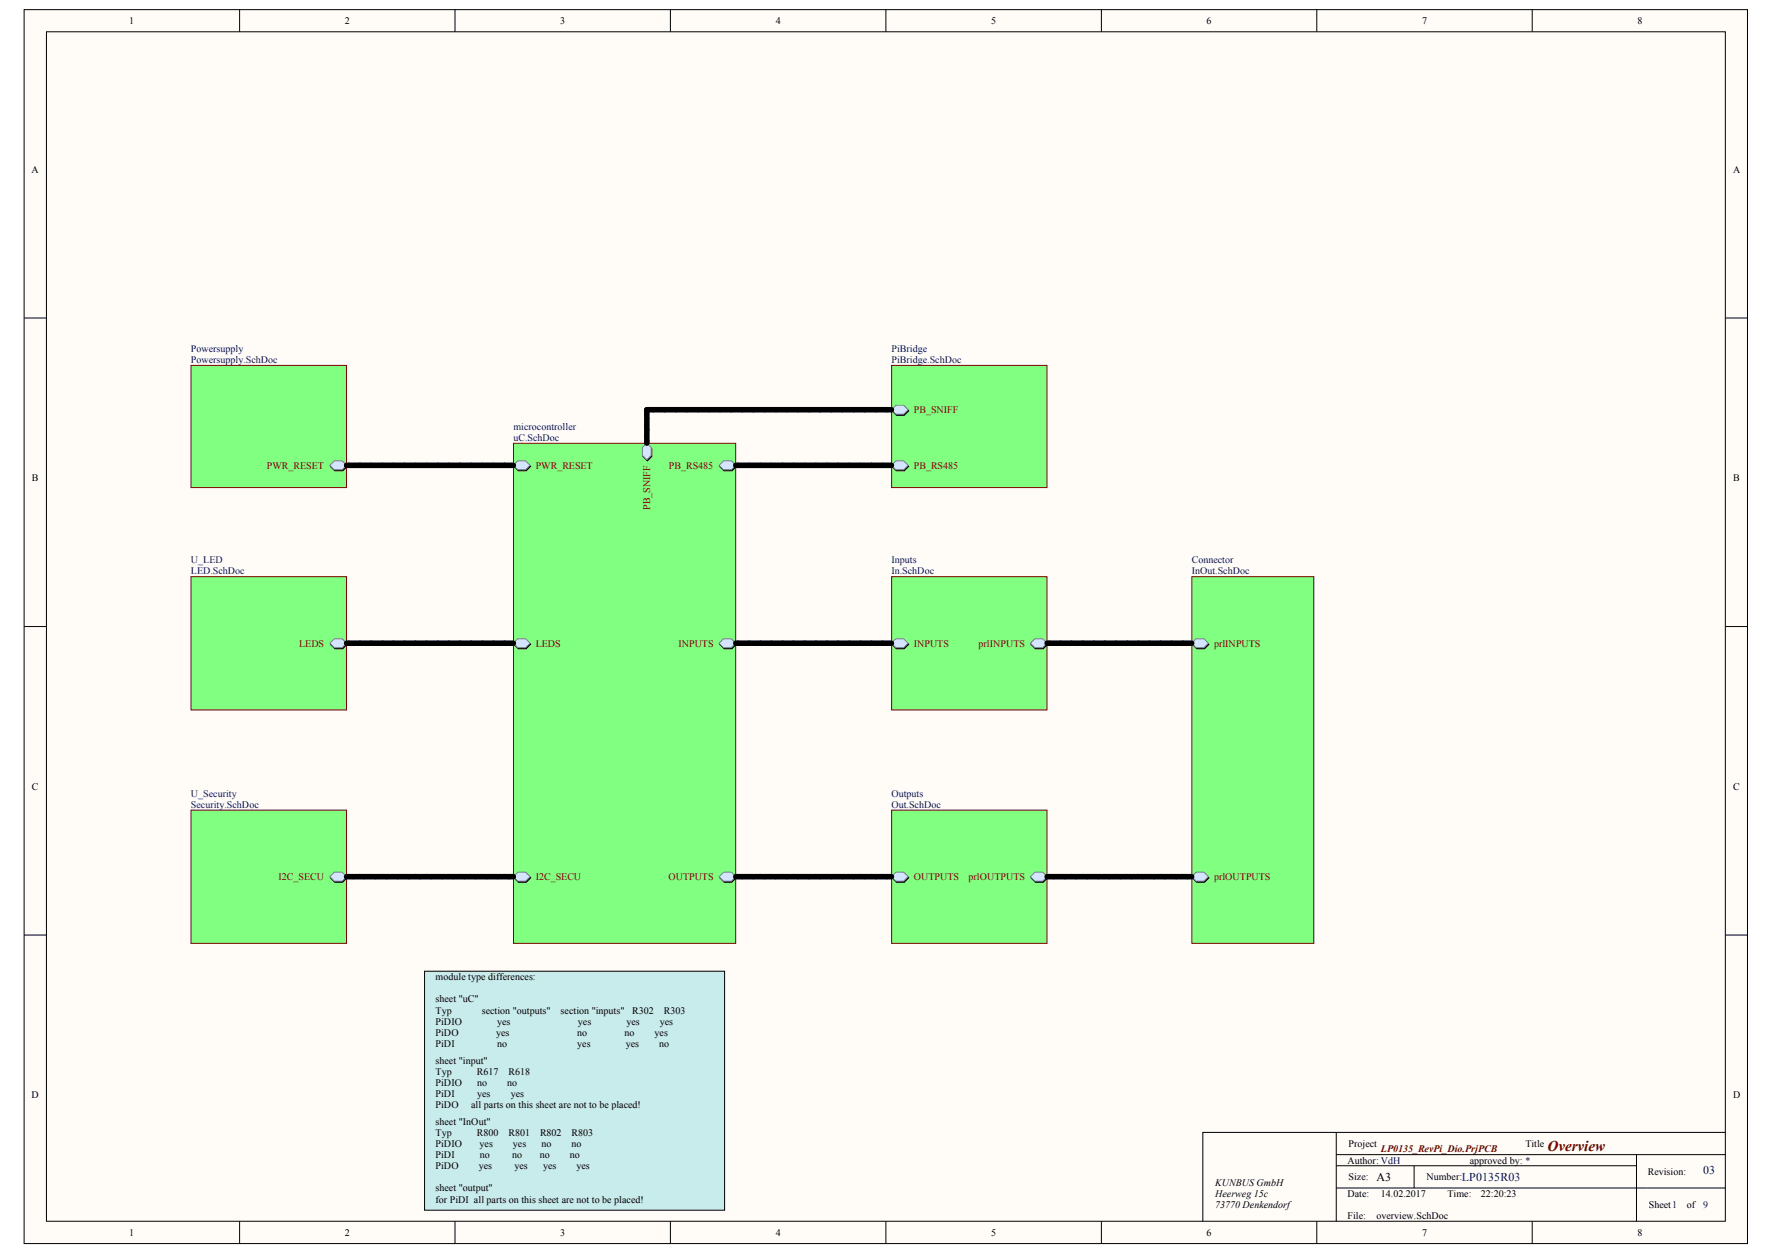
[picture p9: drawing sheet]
<svg xmlns="http://www.w3.org/2000/svg" width="420mm" height="297mm" viewBox="0 0 420 297" stroke-linecap="round" stroke-linejoin="round" font-family="sans-serif">
<path d="M5.8 2.3h408.4v292.5h-408.4z" fill="#fffcf8"/>
<path d="M5.7 2.3h408.5v292.5h-408.5z" fill="none" stroke="#000" stroke-width=".24"/>
<path d="M11 7.6h397.9v281.9h-397.9z" fill="#fffcf8"/>
<g fill="none" stroke="#000" stroke-width=".24">
<path d="M11 7.5h397.9v282h-397.9zM56.8 2.3v5.2M107.8 2.3v5.2M158.9 2.3v5.2M210 2.3v5.2M261.1 2.3v5.2M312.1 2.3v5.2M363.2 2.3v5.2M5.7 75.4h5.3M409 75.4h5.2M5.7 148.5h5.3M409 148.5h5.2"/>
<path d="M5.7 221.6h5.3M409 221.6h5.2M316.7 268.4v21.1M316.7 273.7h92.3M316.7 276.3h71.2M335.2 276.3v5.3M387.9 273.7v15.8M409 268.4h-123.9v21.1M56.8 289.5v5.3M107.8 289.5v5.3M158.9 289.5v5.3M210 289.5v5.3"/>
<path d="M261.1 289.5v5.3M312.1 289.5v5.3M316.7 281.6h92.3M363.2 289.5v5.3"/>
</g>
<path d="M45.3 86.7h36.8v28.9h-36.8z" fill="#80ff80"/>
<path d="M45.3 86.6h36.8v29h-36.8z" fill="none" stroke="#800000" stroke-width=".24"/>
<path d="M78.3 110.6l1.1-1.1h1.8l1.1 1.1-1.1 1h-1.8z" fill-rule="evenodd" fill="#000" stroke="#000" stroke-width=".24"/>
<path d="M79.2 109.2h1.9l1 1.1-1 1.1h-1.9l-1-1.1z" fill-rule="evenodd" fill="#d5e4ff" stroke="#71809b" stroke-width=".24"/>
<path d="M121.8 105.1h52.6v118.5h-52.6z" fill="#80ff80"/>
<path d="M121.7 105.1h52.7v118.5h-52.7z" fill="none" stroke="#800000" stroke-width=".24"/>
<path d="M121.8 110.6l1.1-1.1h1.8l1.1 1.1-1.1 1h-1.8z" fill-rule="evenodd" fill="#000" stroke="#000" stroke-width=".24"/>
<path d="M121.7 110.3l1-1.1h1.9l1 1.1-1 1.1h-1.9z" fill-rule="evenodd" fill="#d5e4ff" stroke="#71809b" stroke-width=".24"/>
<path d="M121.8 152.7l1.1-1h1.8l1.1 1-1.1 1.1h-1.8z" fill-rule="evenodd" fill="#000" stroke="#000" stroke-width=".24"/>
<path d="M121.7 152.5l1-1.1h1.9l1 1.1-1 1h-1.9z" fill-rule="evenodd" fill="#d5e4ff" stroke="#71809b" stroke-width=".24"/>
<path d="M170.6 152.7l1-1h1.9l1 1-1 1.1h-1.9z" fill-rule="evenodd" fill="#000" stroke="#000" stroke-width=".24"/>
<path d="M170.4 152.5l1.1-1.1h1.8l1.1 1.1-1.1 1h-1.8z" fill-rule="evenodd" fill="#d5e4ff" stroke="#71809b" stroke-width=".24"/>
<path d="M171.6 207h1.9l1 1.1-1 1h-1.9l-1-1z" fill-rule="evenodd" fill="#000" stroke="#000" stroke-width=".24"/>
<path d="M170.4 207.8l1.1-1.1h1.8l1.1 1.1-1.1 1.1h-1.8z" fill-rule="evenodd" fill="#d5e4ff" stroke="#71809b" stroke-width=".24"/>
<path d="M170.6 110.6l1-1.1h1.9l1 1.1-1 1h-1.9z" fill-rule="evenodd" fill="#000" stroke="#000" stroke-width=".24"/>
<path d="M170.4 110.3l1.1-1.1h1.8l1.1 1.1-1.1 1.1h-1.8z" fill-rule="evenodd" fill="#d5e4ff" stroke="#71809b" stroke-width=".24"/>
<path d="M153.4 105.3l1.1 1v1.9l-1.1 1-1-1v-1.9z" fill-rule="evenodd" fill="#000" stroke="#000" stroke-width=".24"/>
<path d="M152.3 106.1l1-1.1 1.1 1.1v1.8l-1.1 1.1-1-1.1z" fill-rule="evenodd" fill="#d5e4ff" stroke="#71809b" stroke-width=".24"/>
<path d="M121.8 208.1l1.1-1.1h1.8l1.1 1.1-1.1 1h-1.8z" fill-rule="evenodd" fill="#000" stroke="#000" stroke-width=".24"/>
<path d="M121.7 207.8l1-1.1h1.9l1 1.1-1 1.1h-1.9z" fill-rule="evenodd" fill="#d5e4ff" stroke="#71809b" stroke-width=".24"/>
<path d="M282.5 136.7h28.9v86.9h-28.9z" fill="#80ff80"/>
<path d="M282.5 136.7h28.9v86.9h-28.9z" fill="none" stroke="#800000" stroke-width=".24"/>
<path d="M282.6 152.7l1-1h1.9l1 1-1 1.1h-1.9z" fill-rule="evenodd" fill="#000" stroke="#000" stroke-width=".24"/>
<path d="M282.5 152.5l1-1.1h1.9l1 1.1-1 1h-1.9z" fill-rule="evenodd" fill="#d5e4ff" stroke="#71809b" stroke-width=".24"/>
<path d="M282.6 208.1l1-1.1h1.9l1 1.1-1 1h-1.9z" fill-rule="evenodd" fill="#000" stroke="#000" stroke-width=".24"/>
<path d="M282.5 207.8l1-1.1h1.9l1 1.1-1 1.1h-1.9z" fill-rule="evenodd" fill="#d5e4ff" stroke="#71809b" stroke-width=".24"/>
<path d="M211.4 86.7h36.8v28.9h-36.8z" fill="#80ff80"/>
<path d="M211.3 86.6h36.9v29h-36.9z" fill="none" stroke="#800000" stroke-width=".24"/>
<path d="M211.4 110.6l1.1-1.1h1.8l1.1 1.1-1.1 1h-1.8z" fill-rule="evenodd" fill="#000" stroke="#000" stroke-width=".24"/>
<path d="M211.3 110.3l1-1.1h1.9l1 1.1-1 1.1h-1.9z" fill-rule="evenodd" fill="#d5e4ff" stroke="#71809b" stroke-width=".24"/>
<path d="M211.4 97.4l1.1-1.1h1.8l1.1 1.1-1.1 1h-1.8z" fill-rule="evenodd" fill="#000" stroke="#000" stroke-width=".24"/>
<path d="M211.3 97.1l1-1h1.9l1 1-1 1.1h-1.9z" fill-rule="evenodd" fill="#d5e4ff" stroke="#71809b" stroke-width=".24"/>
<path d="M211.4 136.7h36.8v31.6h-36.8z" fill="#80ff80"/>
<path d="M211.3 136.7h36.9v31.6h-36.9z" fill="none" stroke="#800000" stroke-width=".24"/>
<path d="M211.4 152.7l1.1-1h1.8l1.1 1-1.1 1.1h-1.8z" fill-rule="evenodd" fill="#000" stroke="#000" stroke-width=".24"/>
<path d="M211.3 152.5l1-1.1h1.9l1 1.1-1 1h-1.9z" fill-rule="evenodd" fill="#d5e4ff" stroke="#71809b" stroke-width=".24"/>
<path d="M244.4 152.7l1-1h1.9l1 1-1 1.1h-1.9z" fill-rule="evenodd" fill="#000" stroke="#000" stroke-width=".24"/>
<path d="M244.2 152.5l1.1-1.1h1.8l1.1 1.1-1.1 1h-1.8z" fill-rule="evenodd" fill="#d5e4ff" stroke="#71809b" stroke-width=".24"/>
<path d="M211.4 192.1h36.8v31.5h-36.8z" fill="#80ff80"/>
<path d="M211.3 192h36.9v31.6h-36.9z" fill="none" stroke="#800000" stroke-width=".24"/>
<path d="M211.4 208.1l1.1-1.1h1.8l1.1 1.1-1.1 1h-1.8z" fill-rule="evenodd" fill="#000" stroke="#000" stroke-width=".24"/>
<path d="M211.3 207.8l1-1.1h1.9l1 1.1-1 1.1h-1.9z" fill-rule="evenodd" fill="#d5e4ff" stroke="#71809b" stroke-width=".24"/>
<path d="M244.4 208.1l1-1.1h1.9l1 1.1-1 1h-1.9z" fill-rule="evenodd" fill="#000" stroke="#000" stroke-width=".24"/>
<path d="M244.2 207.8l1.1-1.1h1.8l1.1 1.1-1.1 1.1h-1.8z" fill-rule="evenodd" fill="#d5e4ff" stroke="#71809b" stroke-width=".24"/>
<path d="M45.3 136.7h36.8v31.6h-36.8z" fill="#80ff80"/>
<path d="M45.3 136.7h36.8v31.6h-36.8z" fill="none" stroke="#800000" stroke-width=".24"/>
<path d="M78.3 152.7l1.1-1h1.8l1.1 1-1.1 1.1h-1.8z" fill-rule="evenodd" fill="#000" stroke="#000" stroke-width=".24"/>
<path d="M79.2 151.4h1.9l1 1.1-1 1h-1.9l-1-1z" fill-rule="evenodd" fill="#d5e4ff" stroke="#71809b" stroke-width=".24"/>
<path d="M211.3 97.1h-58v7.9M82.1 110.3h39.6M174.4 110.3h36.9M82.1 152.5h39.6M174.4 152.5h36.9M248.2 152.5h34.3M174.4 207.8h36.9M248.2 207.8h34.3" fill="none" stroke="#000" stroke-width="1.3"/>
<g fill="none" stroke="#000" stroke-width=".4">
<path d="M152.9 98.2l.9 1M153.8 96.6l1.1 1M156.5 96.6l1 1M159.1 96.6l1.1 1M161.7 96.6l1.1 1M164.4 96.6l1 1M167 96.6l1.1 1M169.7 96.6l1 1M172.3 96.6l1 1M174.9 96.6l1.1 1M177.6 96.6l1 1M180.2 96.6l1 1"/>
<path d="M182.8 96.6l1.1 1M185.5 96.6l1 1M188.1 96.6l1.1 1M190.7 96.6l1.1 1M193.4 96.6l1 1M196 96.6l1.1 1M198.6 96.6l1.1 1M201.3 96.6l1 1M203.9 96.6l1.1 1M206.5 96.6l1.1 1M209.2 96.6l1 1M82.7 109.8l1 .9"/>
<path d="M85.3 109.8l1.1 .9M87.9 109.8l1.1 .9M90.6 109.8l1 .9M93.2 109.8l1.1 .9M95.9 109.8l1 .9M98.5 109.8l1 .9M101.1 109.8l1.1 .9M103.8 109.8l1 .9M106.4 109.8l1 .9M109 109.8l1.1 .9M111.7 109.8l1 .9M114.3 109.8l1.1 .9"/>
<path d="M116.9 109.8l1.1 .9M119.6 109.8l1 .9M152.9 103.4l.9 1.1M152.9 100.8l.9 1.1M174.9 109.8l1.1 .9M177.6 109.8l1 .9M180.2 109.8l1 .9M182.8 109.8l1.1 .9M185.5 109.8l1 .9M188.1 109.8l1.1 .9M190.7 109.8l1.1 .9M193.4 109.8l1 .9"/>
<path d="M196 109.8l1.1 .9M198.6 109.8l1.1 .9M201.3 109.8l1 .9M203.9 109.8l1.1 .9M206.5 109.8l1.1 .9M209.2 109.8l1 .9M82.7 152l1 .9M85.3 152l1.1 .9M87.9 152l1.1 .9M90.6 152l1 .9M93.2 152l1.1 .9M95.9 152l1 .9"/>
<path d="M98.5 152l1 .9M101.1 152l1.1 .9M103.8 152l1 .9M106.4 152l1 .9M109 152l1.1 .9M111.7 152l1 .9M114.3 152l1.1 .9M116.9 152l1.1 .9M119.6 152l1 .9M174.9 152l1.1 .9M177.6 152l1 .9M180.2 152l1 .9"/>
<path d="M182.8 152l1.1 .9M185.5 152l1 .9M188.1 152l1.1 .9M190.7 152l1.1 .9M193.4 152l1 .9M196 152l1.1 .9M198.6 152l1.1 .9M201.3 152l1 .9M203.9 152l1.1 .9M206.5 152l1.1 .9M209.2 152l1 .9M248.7 152l1.1 .9"/>
<path d="M251.4 152l1 .9M254 152l1 .9M256.6 152l1.1 .9M259.3 152l1 .9M261.9 152l1.1 .9M264.5 152l1.1 .9M267.2 152l1 .9M269.8 152l1.1 .9M272.4 152l1.1 .9M275.1 152l1 .9M277.7 152l1.1 .9M280.3 152l1.1 .9"/>
<path d="M174.9 207.3l1.1 1M177.6 207.3l1 1M180.2 207.3l1 1M182.8 207.3l1.1 1M185.5 207.3l1 1M188.1 207.3l1.1 1M190.7 207.3l1.1 1M193.4 207.3l1 1M196 207.3l1.1 1M198.6 207.3l1.1 1M201.3 207.3l1 1M203.9 207.3l1.1 1"/>
<path d="M206.5 207.3l1.1 1M209.2 207.3l1 1M248.7 207.3l1.1 1M251.4 207.3l1 1M254 207.3l1 1M256.6 207.3l1.1 1M259.3 207.3l1 1M261.9 207.3l1.1 1M264.5 207.3l1.1 1M267.2 207.3l1 1M269.8 207.3l1.1 1M272.4 207.3l1.1 1"/>
<path d="M275.1 207.3l1 1M277.7 207.3l1.1 1M280.3 207.3l1.1 1"/>
</g>
<path d="M211.3 97.1h-58v7.9M82.1 110.3h39.6M174.4 110.3h36.9M82.1 152.5h39.6M174.4 152.5h36.9M248.2 152.5h34.3M174.4 207.8h36.9M248.2 207.8h34.3" fill="none" stroke="#000" stroke-width=".26"/>
<path d="M45.3 192.1h36.8v31.5h-36.8z" fill="#80ff80"/>
<path d="M45.3 192h36.8v31.6h-36.8z" fill="none" stroke="#800000" stroke-width=".24"/>
<path d="M79.4 207h1.8l1.1 1.1-1.1 1h-1.8l-1.1-1z" fill-rule="evenodd" fill="#000" stroke="#000" stroke-width=".24"/>
<path d="M79.2 206.7h1.9l1 1.1-1 1.1h-1.9l-1-1.1z" fill-rule="evenodd" fill="#d5e4ff" stroke="#71809b" stroke-width=".24"/>
<path d="M82.1 207.8h39.6" fill="none" stroke="#000" stroke-width="1.3"/>
<g fill="none" stroke="#000" stroke-width=".4">
<path d="M82.7 207.3l1 1M85.3 207.3l1.1 1M87.9 207.3l1.1 1M90.6 207.3l1 1M93.2 207.3l1.1 1M95.9 207.3l1 1M98.5 207.3l1 1M101.1 207.3l1.1 1M103.8 207.3l1 1M106.4 207.3l1 1M109 207.3l1.1 1M111.7 207.3l1 1"/>
<path d="M114.3 207.3l1.1 1M116.9 207.3l1.1 1M119.6 207.3l1 1"/>
</g>
<path d="M82.1 207.8h39.6" fill="none" stroke="#000" stroke-width=".26"/>
<path d="M100.7 230.3h71v56.6h-71z" fill="#c8ebeb"/>
<path d="M100.6 230.2h71.1v56.7h-71.1z" fill="none" stroke="#000" stroke-width=".24"/>
<text font-size="3.6" fill="#800000" x="366.8" y="272.9">Overview</text>
<text font-size="2.8" x="326.2" y="279.9">A3</text>
<g font-size="2.8" fill="#000080">
<text x="346.5" y="279.9">LP0135R03</text>
<text x="403.7" y="278.3">03</text>
</g>
<g font-size="2.4">
<text x="30.7" y="5.7">1</text>
<text x="81.7" y="5.7">2</text>
<text x="132.8" y="5.7">3</text>
<text x="183.9" y="5.7">4</text>
<text x="234.9" y="5.7">5</text>
<text x="286" y="5.7">6</text>
<text x="337.1" y="5.7">7</text>
<text x="388.1" y="5.7">8</text>
<text x="7.5" y="40.9">A</text>
<text x="410.8" y="40.9">A</text>
<text x="7.6" y="114">B</text>
<text x="410.8" y="114">B</text>
<text x="7.6" y="187.2">C</text>
<text x="410.8" y="187.2">C</text>
<text x="103.3" y="232.3">module type differences:</text>
<text x="103.3" y="237.6">sheet &quot;uC&quot;</text>
<text x="103.3" y="240.2">Typ</text>
<text x="103.3" y="242.9">PiDIO</text>
<text x="103.3" y="245.5">PiDO</text>
<text x="114.2" y="240.2">section &quot;outputs&quot;</text>
<text x="117.6" y="245.5">yes</text>
<text x="117.8" y="242.9">yes</text>
<text x="132.9" y="240.2">section &quot;inputs&quot;</text>
<text x="136.8" y="245.5">no</text>
<text x="137" y="242.9">yes</text>
<text x="148" y="245.5">no</text>
<text x="148.5" y="242.9">yes</text>
<text x="149.8" y="240.2">R302</text>
<text x="155.2" y="245.5">yes</text>
<text x="156.4" y="242.9">yes</text>
<text x="157.3" y="240.2">R303</text>
<text x="103.3" y="248.1">PiDI</text>
<text x="117.8" y="248.1">no</text>
<text x="136.8" y="248.1">yes</text>
<text x="148.3" y="248.1">yes</text>
<text x="156.2" y="248.1">no</text>
<text x="103.3" y="252.1">sheet &quot;input&quot;</text>
<text x="103.3" y="254.7">Typ</text>
<text x="103.3" y="257.3">PiDIO</text>
<text x="113" y="254.7">R617</text>
<text x="113.1" y="257.3">no</text>
<text x="120.2" y="257.3">no</text>
<text x="120.5" y="254.7">R618</text>
<text x="7.5" y="260.3">D</text>
<text x="103.3" y="260">PiDI</text>
<text x="103.3" y="262.6">PiDO</text>
<text x="111.7" y="262.6">all parts on this sheet are not to be placed!</text>
<text x="113.1" y="260">yes</text>
<text x="121" y="260">yes</text>
<text x="410.8" y="260.3">D</text>
<text x="103.3" y="266.6">sheet &quot;InOut&quot;</text>
<text x="103.3" y="269.2">Typ</text>
<text x="113" y="269.2">R800</text>
<text x="120.5" y="269.2">R801</text>
<text x="128" y="269.2">R802</text>
<text x="135.5" y="269.2">R803</text>
<text x="103.3" y="271.9">PiDIO</text>
<text x="103.3" y="274.5">PiDI</text>
<text x="113.7" y="271.9">yes</text>
<text x="113.7" y="274.5">no</text>
<text x="121.4" y="274.5">no</text>
<text x="121.6" y="271.9">yes</text>
<text x="127.9" y="274.5">no</text>
<text x="128.3" y="271.9">no</text>
<text x="135" y="274.5">no</text>
<text x="135.4" y="271.9">no</text>
<text x="319.4" y="275.8">Author: VdH</text>
<text x="319.6" y="271.9">Project</text>
<text x="348.4" y="275.8">approved by: *</text>
<text x="361.6" y="271.9">Title</text>
<text x="103.3" y="277.1">PiDO</text>
<text x="113.5" y="277.1">yes</text>
<text x="122" y="277.1">yes</text>
<text x="128.7" y="277.1">yes</text>
<text x="136.6" y="277.1">yes</text>
<text x="288" y="281.1">KUNBUS GmbH</text>
<text x="319.6" y="279.7">Size:</text>
<text x="338.1" y="279.7">Number:</text>
<text x="390.6" y="278.4">Revision:</text>
<text x="103.3" y="282.4">sheet &quot;output&quot;</text>
<text x="103.3" y="285">for PiDI all parts on this sheet are not to be placed!</text>
<text x="288" y="286.3">73770 Denkendorf</text>
<text x="319.4" y="283.7">Date:</text>
<text x="327.3" y="283.7">14.02.2017</text>
<text x="343.1" y="283.7">Time:</text>
<text x="351" y="283.7">22:20:23</text>
<text x="390.8" y="286.3">Sheet1</text>
<text x="399.8" y="286.3">of</text>
<text x="30.7" y="292.9">1</text>
<text x="81.7" y="292.9">2</text>
<text x="132.8" y="292.9">3</text>
<text x="183.9" y="292.9">4</text>
<text x="234.9" y="292.9">5</text>
<text x="286" y="292.9">6</text>
<text x="319.4" y="289">File:</text>
<text x="326.2" y="289">overview.SchDoc</text>
<text x="337.1" y="292.9">7</text>
<text x="388.1" y="292.9">8</text>
</g>
<g font-size="2.4" fill="#000080">
<text x="45.3" y="83.4">Powersupply</text>
<text x="211.3" y="83.4">PiBridge</text>
<text x="45.3" y="86.1">Powersupply.SchDoc</text>
<text x="211.3" y="86.1">PiBridge.SchDoc</text>
<text x="121.7" y="101.9">microcontroller</text>
<text x="121.7" y="104.5">uC.SchDoc</text>
<text x="45.3" y="133.5">U_LED</text>
<text x="45.3" y="136.1">LED.SchDoc</text>
<text x="211.3" y="133.5">Inputs</text>
<text x="211.3" y="136.1">In.SchDoc</text>
<text x="282.5" y="133.5">Connector</text>
<text x="282.5" y="136.1">InOut.SchDoc</text>
<text x="45.3" y="188.8">U_Security</text>
<text x="45.3" y="191.5">Security.SchDoc</text>
<text x="211.3" y="188.8">Outputs</text>
<text x="211.3" y="191.5">Out.SchDoc</text>
<text x="403.7" y="286.3">9</text>
</g>
<g font-size="2.4" fill="#800000">
<text x="216.6" y="97.9">PB_SNIFF</text>
<text x="63.2" y="111.1">PWR_RESET</text>
<text x="127" y="111.1">PWR_RESET</text>
<text x="158.6" y="111.1">PB_RS485</text>
<text x="216.6" y="111.1">PB_RS485</text>
<text x="154.1" y="120.9" transform="rotate(-90 154.1 120.9)">PB_SNIFF</text>
<text x="70.9" y="153.2">LEDS</text>
<text x="127" y="153.2">LEDS</text>
<text x="160.8" y="153.2">INPUTS</text>
<text x="216.6" y="153.2">INPUTS</text>
<text x="232" y="153.2">prlINPUTS</text>
<text x="287.8" y="153.2">prlINPUTS</text>
<text x="66" y="208.6">I2C_SECU</text>
<text x="127" y="208.6">I2C_SECU</text>
<text x="158.4" y="208.6">OUTPUTS</text>
<text x="216.6" y="208.6">OUTPUTS</text>
<text x="229.6" y="208.6">prlOUTPUTS</text>
<text x="287.8" y="208.6">prlOUTPUTS</text>
<text x="327.3" y="273.2">LP0135_RevPi_Dio.PrjPCB</text>
</g>
<text font-size="2.4" fill="#080d02" x="288" y="283.7">Heerweg 15c</text>
</svg>
